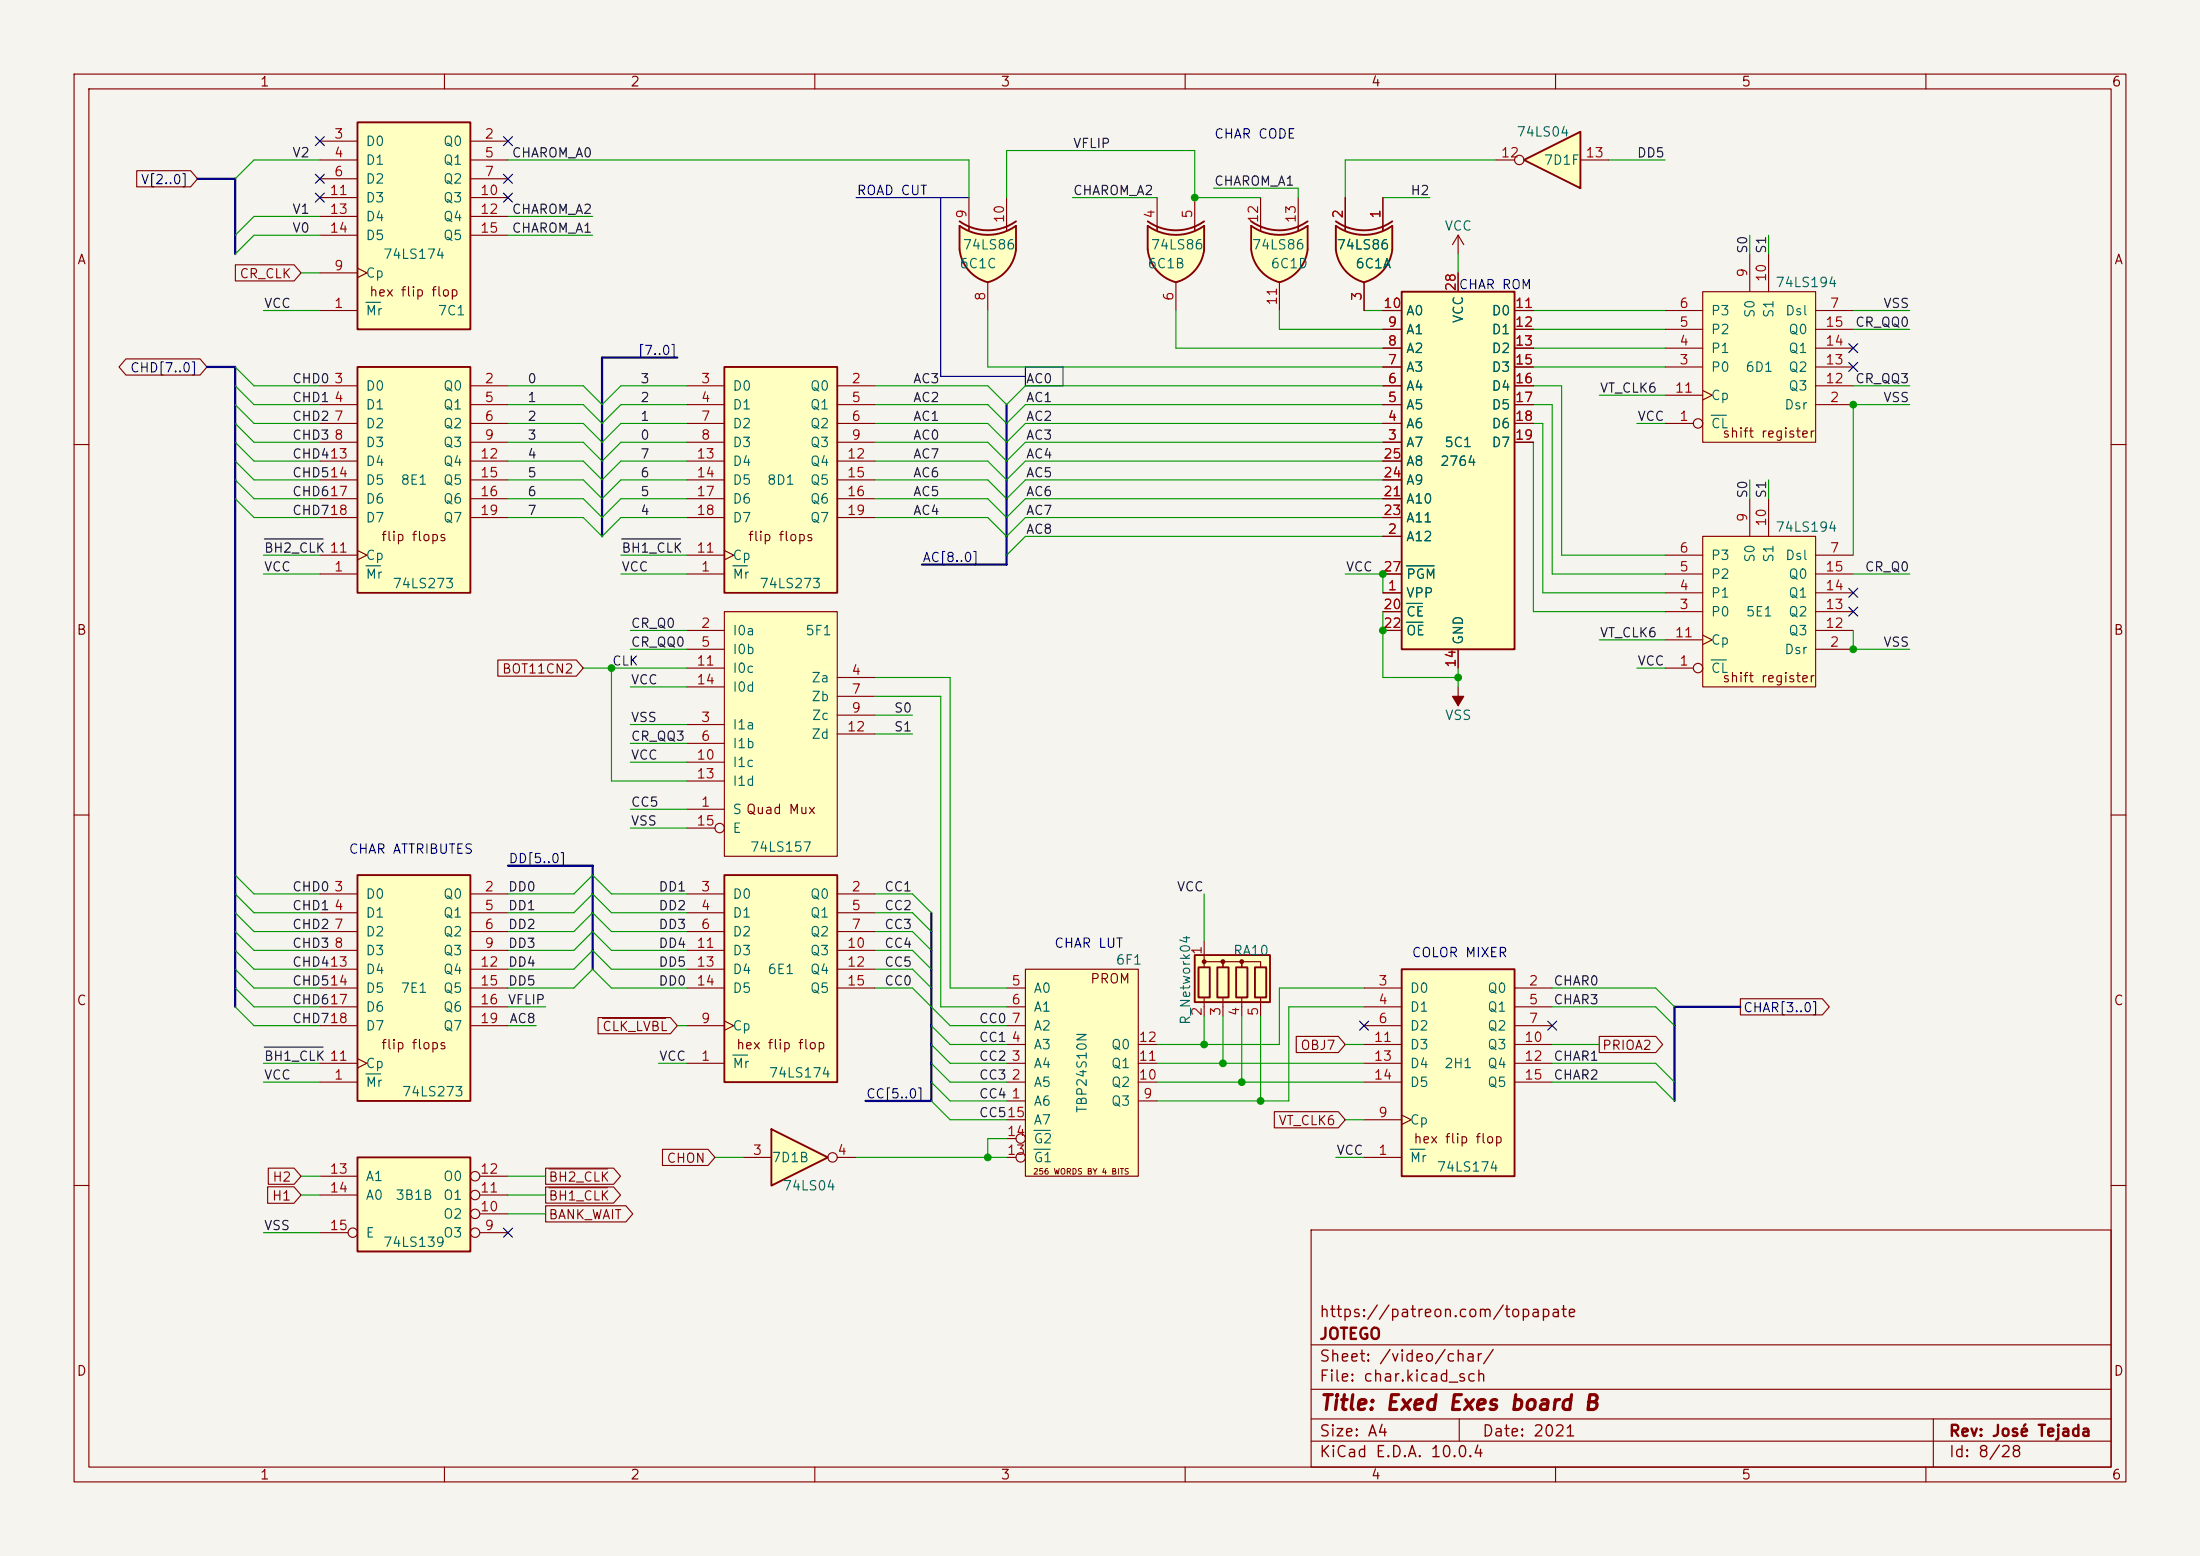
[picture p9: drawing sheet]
<svg xmlns="http://www.w3.org/2000/svg" width="297mm" height="210mm" viewBox="0 0 297 210" stroke-linecap="round" stroke-linejoin="round" font-family="sans-serif">
<path d="M0 0h297v210h-297z" fill="#f5f4ef" stroke="#f5f4ef" stroke-width=".14"/>
<g fill="none" stroke="#840000" stroke-width=".15">
<path d="M10 10h277v190h-277zM12 12h273v186h-273zM60 10v2M110 10v2M160 10v2M210 10v2M260 10v2M10 60h2M285 60h2M10 110h2M285 110h2M10 160h2"/>
<path d="M177 166h108v32h-108zM285 160h2M60 198v2M110 198v2M160 198v2M177 194.5h108M177 191.5h108M177 187.5h108M177 181.5h108M197 191.5v3M210 198v2M260 198v2"/>
<path d="M261 191.5v6.5"/>
</g>
<path d="M104.1 152.4l7.7 3.8-7.7 3.8z" fill="#ffffc2"/>
<path d="M104.1 152.4l7.7 3.8-7.7 3.8z" fill="none" stroke="#840000" stroke-width=".25"/>
<g fill="none" stroke="#840000" stroke-width=".15">
<path d="M100.3 156.2h3.8M113 156.2h2.6"/>
<circle cx="112.4" cy="156.2" r=".63"/>
</g>
<path d="M189.2 130.8h15.3v28h-15.3z" fill="#ffffc2"/>
<path d="M189.2 130.8h15.3v28h-15.3z" fill="none" stroke="#840000" stroke-width=".25"/>
<g fill="none" stroke="#840000" stroke-width=".15">
<path d="M184.1 133.4h5.1M184.1 135.9h5.1M184.1 138.4h5.1M204.5 133.4h5M204.5 135.9h5M204.5 138.4h5M184.1 156.2h5.1M184.1 151.1h5.1M184.1 141h5.1M184.1 143.5h5.1M184.1 146.1h5.1M189.2 150.5l1.3 .6-1.3 .7"/>
<path d="M204.5 141h5M204.5 143.5h5M204.5 146.1h5"/>
</g>
<path d="M190.4 155.1h2" fill="none" stroke="#006464" stroke-width=".15"/>
<path d="M229.9 39.4h15.2v20.3h-15.2z" fill="#ffffc2"/>
<g fill="none" stroke="#840000" stroke-width=".15">
<path d="M229.9 39.4h15.2v20.3h-15.2zM236.2 34.3v5.1M238.8 34.3v5.1M224.8 57.2h3.8M224.8 49.5h5.1M224.8 47h5.1M224.8 44.5h5.1M224.8 41.9h5.1M224.8 53.3h5.1M229.9 52.7l1.2 .6-1.2 .7M245.1 54.6h5.1M245.1 49.5h5.1"/>
<path d="M245.1 47h5.1M245.1 44.5h5.1M245.1 41.9h5.1M245.1 52.1h5.1"/>
<circle cx="229.2" cy="57.1" r=".63"/>
</g>
<path d="M231 56h2.1" fill="none" stroke="#006464" stroke-width=".15"/>
<path d="M97.8 49.5h15.2v30.5h-15.2z" fill="#ffffc2"/>
<path d="M97.8 49.5h15.2v30.5h-15.2z" fill="none" stroke="#840000" stroke-width=".25"/>
<g fill="none" stroke="#840000" stroke-width=".15">
<path d="M92.7 52.1h5.1M92.7 54.6h5.1M92.7 57.2h5.1M92.7 59.7h5.1M113 52.1h5.1M113 54.6h5.1M113 57.2h5.1M113 59.7h5.1M92.7 77.5h5.1M92.7 74.9h5.1M92.7 62.2h5.1M92.7 64.8h5.1"/>
<path d="M92.7 67.3h5.1M92.7 69.9h5.1M97.8 74.3l1.3 .6-1.3 .7M113 62.2h5.1M113 64.8h5.1M113 67.3h5.1M113 69.9h5.1"/>
</g>
<path d="M98.9 76.4h2" fill="none" stroke="#006464" stroke-width=".15"/>
<path d="M180.3 30.5v3.2M188 30.5v3.2" fill="none" stroke="#ffffc2" stroke-width=".14"/>
<g fill="#ffffc2" stroke="#ffffc2" stroke-width=".14">
<path d="M180.3 33.7l5.2-.6-1.4 5a5.2 5.2 0 0 1-3.8-4.4z"/>
<path d="M182.9 33.1l5.1 .6a5.1 5.1 0 0 1-3.9 4.4z"/>
</g>
<path d="M180.3 30.5a6.7 6.7 0 0 0 7.7 0v3.2h-7.7z" fill="#ffffc2"/>
<path d="M180.3 29.9a6.6 6.6 0 0 0 7.7 0M180.3 33.7v-3.2a6.6 6.6 0 0 0 7.7 0v3.2M188 33.7a5.2 5.2 0 0 1-3.9 4.4 5.2 5.2 0 0 1-3.8-4.4" fill="none" stroke="#840000" stroke-width=".25"/>
<path d="M181.6 26.7v4.4M184.1 38.1v3.8M186.7 26.7v4.4M196.8 31.8l-.7 1.2M196.8 31.8l.8 1.2M196.8 31.8v2.5" fill="none" stroke="#840000" stroke-width=".15"/>
<path d="M229.9 72.4h15.2v20.3h-15.2z" fill="#ffffc2"/>
<g fill="none" stroke="#840000" stroke-width=".15">
<path d="M224.8 77.5h5.1M224.8 74.9h5.1M229.9 72.4h15.2v20.3h-15.2zM236.2 67.3v5.1M238.8 67.3v5.1M245.1 77.5h5.1M245.1 74.9h5.1M224.8 90.2h3.8M224.8 82.6h5.1M224.8 80h5.1M224.8 86.4h5.1M229.9 85.7l1.2 .7-1.2 .6"/>
<path d="M245.1 87.6h5.1M245.1 82.6h5.1M245.1 80h5.1M245.1 85.1h5.1"/>
<circle cx="229.2" cy="90.2" r=".63"/>
</g>
<path d="M231 89.1h2.1" fill="none" stroke="#006464" stroke-width=".15"/>
<path d="M161.3 128.9h10.1v6.4h-10.1z" fill="#ffffc2"/>
<path d="M161.3 128.9h10.1v6.4h-10.1zM161.8 130.6h1.5v4h-1.5zM164.3 130.6h1.6v4h-1.6zM166.9 130.6h1.5v4h-1.5zM169.4 130.6h1.5v4h-1.5z" fill="none" stroke="#840000" stroke-width=".25"/>
<g fill="#840000" stroke="#840000" stroke-width=".15">
<circle cx="162.6" cy="129.8" r=".25"/>
<circle cx="165.1" cy="129.8" r=".25"/>
<circle cx="167.6" cy="129.8" r=".25"/>
</g>
<path d="M162.6 130.6v-.8h2.5v.8v-.8h2.5v.8v-.8h2.6v.8M162.6 127v2.5M162.6 134.6v2.6M165.1 134.6v2.6M167.6 134.6v2.6M170.2 134.6v2.6" fill="none" stroke="#840000" stroke-width=".15"/>
<path d="M48.3 16.5h15.2v28h-15.2z" fill="#ffffc2"/>
<path d="M48.3 16.5h15.2v28h-15.2z" fill="none" stroke="#840000" stroke-width=".25"/>
<g fill="none" stroke="#840000" stroke-width=".15">
<path d="M43.2 19.1h5.1M63.5 19.1h5.1M43.2 21.6h5.1M43.2 24.1h5.1M43.2 36.8h5.1M43.2 26.7h5.1M43.2 29.2h5.1M43.2 31.8h5.1M48.3 36.2l1.2 .6-1.2 .7M63.5 21.6h5.1M63.5 24.1h5.1M63.5 26.7h5.1"/>
<path d="M63.5 29.2h5.1M63.5 31.8h5.1M43.2 41.9h5.1"/>
</g>
<path d="M49.4 40.8h2" fill="none" stroke="#006464" stroke-width=".15"/>
<path d="M189.2 39.4h15.3v48.2h-15.3z" fill="#ffffc2"/>
<path d="M189.2 39.4h15.3v48.2h-15.3z" fill="none" stroke="#840000" stroke-width=".25"/>
<g fill="none" stroke="#840000" stroke-width=".15">
<path d="M196.8 36.8v2.6M186.7 59.7h2.5M186.7 57.2h2.5M186.7 54.6h2.5M186.7 52.1h2.5M186.7 49.5h2.5M186.7 47h2.5M186.7 44.5h2.5M186.7 41.9h2.5M204.5 59.7h2.5M204.5 57.2h2.5M204.5 54.6h2.5"/>
<path d="M204.5 52.1h2.5M204.5 49.5h2.5M204.5 47h2.5M204.5 44.5h2.5M204.5 41.9h2.5M186.7 72.4h2.5M186.7 67.3h2.5M186.7 69.9h2.5M186.7 64.8h2.5M186.7 62.2h2.5M186.7 77.5h2.5M186.7 80h2.5"/>
<path d="M186.7 82.6h2.5M186.7 85.1h2.5M196.8 87.6v2.6"/>
</g>
<path d="M189.9 76.4h3.7M189.9 81.4h2.1M189.9 84h2.2" fill="none" stroke="#006464" stroke-width=".15"/>
<path d="M97.8 118.1h15.2v28h-15.2z" fill="#ffffc2"/>
<path d="M97.8 118.1h15.2v28h-15.2z" fill="none" stroke="#840000" stroke-width=".25"/>
<g fill="none" stroke="#840000" stroke-width=".15">
<path d="M92.7 120.7h5.1M92.7 123.2h5.1M92.7 125.7h5.1M92.7 138.4h5.1M92.7 128.3h5.1M92.7 130.8h5.1M92.7 133.4h5.1M97.8 137.8l1.3 .6-1.3 .7M113 120.7h5.1M113 123.2h5.1M113 125.7h5.1M113 128.3h5.1"/>
<path d="M113 130.8h5.1M113 133.4h5.1M92.7 143.5h5.1"/>
</g>
<path d="M98.9 142.4h2" fill="none" stroke="#006464" stroke-width=".15"/>
<path d="M97.8 82.6h15.2v33h-15.2z" fill="#ffffc2"/>
<g fill="none" stroke="#840000" stroke-width=".15">
<path d="M92.7 85.1h5.1M92.7 97.8h5.1M92.7 87.6h5.1M92.7 90.2h5.1M92.7 92.7h5.1M97.8 82.6h15.2v33h-15.2zM113 91.4h5.1M113 94h5.1M113 96.5h5.1M113 99.1h5.1M92.7 109.2h5.1M92.7 100.3h5.1"/>
<path d="M92.7 102.9h5.1M92.7 105.4h5.1M92.7 111.8h3.8"/>
<circle cx="97.2" cy="111.8" r=".63"/>
</g>
<path d="M48.3 156.2h15.2v12.7h-15.2z" fill="#ffffc2"/>
<path d="M48.3 156.2h15.2v12.7h-15.2z" fill="none" stroke="#840000" stroke-width=".25"/>
<g fill="none" stroke="#840000" stroke-width=".15">
<path d="M43.2 158.8h5.1M64.8 158.8h3.8M43.2 166.4h3.8M43.2 161.3h5.1M64.8 166.4h3.8M64.8 163.8h3.8M64.8 161.3h3.8"/>
<circle cx="64.1" cy="158.7" r=".63"/>
<circle cx="47.6" cy="166.4" r=".63"/>
<circle cx="64.1" cy="163.8" r=".63"/>
<circle cx="64.1" cy="161.3" r=".63"/>
<circle cx="64.1" cy="166.4" r=".63"/>
</g>
<path d="M138.4 130.8h15.3v28h-15.3z" fill="#ffffc2"/>
<g fill="none" stroke="#840000" stroke-width=".15">
<path d="M135.9 133.4h2.5M135.9 135.9h2.5M135.9 138.4h2.5M138.4 130.8h15.3v28h-15.3zM135.9 148.6h2.5M135.9 146.1h2.5M135.9 143.5h2.5M135.9 141h2.5M135.9 156.2h1.3M135.9 153.7h1.3M135.9 151.1h2.5M153.7 148.6h2.5"/>
<path d="M153.7 146.1h2.5M153.7 143.5h2.5M153.7 141h2.5"/>
<circle cx="137.8" cy="153.7" r=".63"/>
<circle cx="137.8" cy="156.2" r=".63"/>
</g>
<path d="M139.6 155.1h2.2M139.6 152.6h2.2" fill="none" stroke="#006464" stroke-width=".15"/>
<path d="M129.5 30.5v3.2M137.2 30.5v3.2" fill="none" stroke="#ffffc2" stroke-width=".14"/>
<g fill="#ffffc2" stroke="#ffffc2" stroke-width=".14">
<path d="M132 33.1l5.2 .6a5.2 5.2 0 0 1-3.9 4.4z"/>
<path d="M129.5 33.7l5.1-.6-1.2 5a5.1 5.1 0 0 1-3.9-4.4z"/>
</g>
<path d="M129.5 30.5a6.6 6.6 0 0 0 7.7 0v3.2h-7.7z" fill="#ffffc2"/>
<path d="M129.5 29.9a6.6 6.6 0 0 0 7.7 0M129.5 33.7v-3.2a6.6 6.6 0 0 0 7.7 0v3.2M129.5 33.7a5.2 5.2 0 0 0 3.8 4.4 5.2 5.2 0 0 0 3.9-4.4" fill="none" stroke="#840000" stroke-width=".25"/>
<path d="M130.8 26.7v4.4M133.3 38.1v3.8M135.9 26.7v4.4" fill="none" stroke="#840000" stroke-width=".15"/>
<path d="M48.3 118.1h15.2v30.5h-15.2z" fill="#ffffc2"/>
<path d="M48.3 118.1h15.2v30.5h-15.2z" fill="none" stroke="#840000" stroke-width=".25"/>
<g fill="none" stroke="#840000" stroke-width=".15">
<path d="M43.2 120.7h5.1M43.2 123.2h5.1M43.2 125.7h5.1M43.2 128.3h5.1M43.2 130.8h5.1M43.2 133.4h5.1M43.2 135.9h5.1M43.2 138.4h5.1M63.5 120.7h5.1M63.5 123.2h5.1M63.5 125.7h5.1M63.5 128.3h5.1"/>
<path d="M63.5 130.8h5.1M63.5 133.4h5.1M63.5 135.9h5.1M63.5 138.4h5.1M43.2 146.1h5.1M43.2 143.5h5.1M48.3 142.9l1.2 .6-1.2 .6"/>
</g>
<path d="M49.4 144.9h2" fill="none" stroke="#006464" stroke-width=".15"/>
<path d="M154.9 30.5v3.2M162.6 30.5v3.2" fill="none" stroke="#ffffc2" stroke-width=".14"/>
<g fill="#ffffc2" stroke="#ffffc2" stroke-width=".14">
<path d="M157.4 33.1l5.2 .6a5.2 5.2 0 0 1-3.9 4.4z"/>
<path d="M154.9 33.7l5.1-.6-1.2 5a5.1 5.1 0 0 1-3.9-4.4z"/>
</g>
<path d="M154.9 30.5a6.6 6.6 0 0 0 7.7 0v3.2h-7.7z" fill="#ffffc2"/>
<path d="M154.9 29.9a6.6 6.6 0 0 0 7.7 0M154.9 33.7v-3.2a6.6 6.6 0 0 0 7.7 0v3.2M154.9 33.7a5.2 5.2 0 0 0 3.8 4.4 5.2 5.2 0 0 0 3.9-4.4" fill="none" stroke="#840000" stroke-width=".25"/>
<path d="M156.2 26.7v4.4M158.7 38.1v3.8M161.3 26.7v4.4" fill="none" stroke="#840000" stroke-width=".15"/>
<path d="M205.7 21.6l7.7-3.8v7.6z" fill="#ffffc2"/>
<path d="M205.7 21.6l7.7-3.8v7.6z" fill="none" stroke="#840000" stroke-width=".25"/>
<g fill="none" stroke="#840000" stroke-width=".15">
<path d="M201.9 21.6h2.6M213.4 21.6h3.8"/>
<circle cx="205.1" cy="21.6" r=".63"/>
</g>
<path d="M48.3 49.5h15.2v30.5h-15.2z" fill="#ffffc2"/>
<path d="M48.3 49.5h15.2v30.5h-15.2z" fill="none" stroke="#840000" stroke-width=".25"/>
<g fill="none" stroke="#840000" stroke-width=".15">
<path d="M43.2 52.1h5.1M43.2 54.6h5.1M43.2 57.2h5.1M43.2 59.7h5.1M63.5 52.1h5.1M63.5 54.6h5.1M63.5 57.2h5.1M63.5 59.7h5.1M43.2 77.5h5.1M43.2 74.9h5.1M43.2 62.2h5.1M43.2 64.8h5.1"/>
<path d="M43.2 67.3h5.1M43.2 69.9h5.1M48.3 74.3l1.2 .6-1.2 .7M63.5 62.2h5.1M63.5 64.8h5.1M63.5 67.3h5.1M63.5 69.9h5.1"/>
</g>
<path d="M49.4 76.4h2" fill="none" stroke="#006464" stroke-width=".15"/>
<path d="M168.9 30.5v3.2M176.5 30.5v3.2" fill="none" stroke="#ffffc2" stroke-width=".14"/>
<g fill="#ffffc2" stroke="#ffffc2" stroke-width=".14">
<path d="M171.4 33.1l5.1 .6a5.2 5.2 0 0 1-3.8 4.4z"/>
<path d="M168.9 33.7l5.1-.6-1.3 5a5.1 5.1 0 0 1-3.8-4.4z"/>
</g>
<path d="M168.9 30.5a6.6 6.6 0 0 0 7.6 0v3.2h-7.6z" fill="#ffffc2"/>
<path d="M168.9 29.9a6.6 6.6 0 0 0 7.6 0M168.9 33.7v-3.2a6.6 6.6 0 0 0 7.6 0v3.2M168.9 33.7a5.2 5.2 0 0 0 3.8 4.4 5.2 5.2 0 0 0 3.8-4.4" fill="none" stroke="#840000" stroke-width=".25"/>
<g fill="none" stroke="#840000" stroke-width=".15">
<path d="M18.5 23h7.2l1 1.1-1 1.1h-7.2zM31.8 35.7h7.9l.9 1.1-.9 1.1h-7.9zM170.2 26.7v4.4M172.7 38.1v3.8M175.3 26.7v4.4M181.6 26.7v4.4M184.1 38.1v3.8M186.7 26.7v4.4M196.8 36.8v2.6M17 48.4h10l.9 1.1-.9 1.1h-10l-.9-1.1zM186.7 59.7h2.5M186.7 57.2h2.5"/>
<path d="M186.7 54.6h2.5M186.7 52.1h2.5M186.7 49.5h2.5M186.7 47h2.5M186.7 44.5h2.5M186.7 41.9h2.5M204.5 59.7h2.5M204.5 57.2h2.5M204.5 54.6h2.5M204.5 52.1h2.5M204.5 49.5h2.5M204.5 47h2.5"/>
<path d="M204.5 44.5h2.5M204.5 41.9h2.5M186.7 72.4h2.5M186.7 67.3h2.5M186.7 69.9h2.5M186.7 64.8h2.5M186.7 62.2h2.5M186.7 77.5h2.5M67.2 89.1h10.6l.9 1.1-.9 1.1h-10.6zM186.7 80h2.5M186.7 82.6h2.5M186.7 85.1h2.5"/>
<path d="M196.8 87.6v2.6M196.8 92.7v2.6M80.7 137.3h9.8l.9 1.1-.9 1.1h-9.8zM81.3 137.4h8.6M175 139.9h5.7l.9 1.1-.9 1.1h-5.7zM215.9 139.9h7.6l1 1.1-1 1.1h-7.6zM234.9 134.8h11.1l1 1.1-1 1.1h-11.1zM36.2 157.7h3.5l.9 1.1-.9 1h-3.5zM73.7 157.7h9.1l1 1.1-1 1h-9.1zM74.1 157.8h7.9M89.4 155.1h6.2l.9 1.1-.9 1.1h-6.2zM172 150h8.7l.9 1.1-.9 1.1h-8.7z"/>
<path d="M36.1 160.2h3.6l.9 1.1-.9 1.1h-3.6zM73.7 162.7h10.8l.9 1.1-.9 1.1h-10.8zM73.7 160.2h9.1l1 1.1-1 1.1h-9.1zM74.1 160.3h7.9"/>
</g>
<path d="M196.1 94h1.5l-.8 1.3z" fill="#840000" stroke="#840000" stroke-width=".15"/>
<path d="M35.7 72.7h7.9M83.9 72.7h8M35.7 141.3h7.9" fill="none" stroke="#0f0f0f" stroke-width=".15"/>
<path d="M115.6 26.7h15.2M127 26.7v24.1h11.4M138.4 49.5h5.1v2.6h-5.1z" fill="none" stroke="#0000c2" stroke-width=".15"/>
<path d="M26.7 24.1h5v10.2M27.9 49.5h3.8v86.4M91.4 48.3h-10.1v24.1M135.9 54.6v21.6h-11.4M68.6 116.8h11.4v14M125.7 123.2v25.4h-8.9M234.9 135.9h-8.8v12.7" fill="none" stroke="#000084" stroke-width=".3"/>
<g fill="none" stroke="#009600" stroke-width=".15">
<path d="M40.6 36.8h2.6M43.2 21.6h-8.9l-2.6 2.5M43.2 31.8h-8.9l-2.6 2.5M43.2 29.2h-8.9l-2.6 2.6M68.6 21.6h62.2v5.1M68.6 31.8h11.4M68.6 29.2h11.4M135.9 26.7v-6.4h25.4v6.4h8.9M144.8 26.7h11.4M163.8 25.4h11.5v1.3M186.7 26.7h6.3M196.8 34.3v2.5"/>
<path d="M201.9 21.6h-20.3v5.1M217.2 21.6h7.6M236.2 31.8v2.5M238.8 31.8v2.5M31.7 54.6l2.6 2.6h8.9M31.7 52.1l2.6 2.5h8.9M31.7 49.5l2.6 2.6h8.9M31.7 57.2l2.6 2.5h8.9M31.7 59.7l2.6 2.5h8.9M35.6 41.9h7.6M68.6 57.2h10.1l2.6 2.5 2.5-2.5h8.9M68.6 54.6h10.1l2.6 2.6 2.5-2.6h8.9"/>
<path d="M68.6 52.1h10.1l2.6 2.5 2.5-2.5h8.9M68.6 59.7h10.1l2.6 2.5 2.5-2.5h8.9M118.1 57.2h15.2l2.6 2.5 2.5-2.5h48.3M118.1 54.6h15.2l2.6 2.6 2.5-2.6h48.3M118.1 52.1h15.2l2.6 2.5 2.5-2.5h48.3M118.1 59.7h15.2l2.6 2.5 2.5-2.5h48.3M133.3 41.9v7.6h53.4M158.7 41.9v5.1h28M172.7 41.9v2.6h14M184.1 41.9h2.6M207 57.2h1.3v22.8h16.5M207 54.6h2.5v22.9h15.3"/>
<path d="M207 52.1h3.8v22.8h14M207 41.9h17.8M207 49.5h17.8M207 47h17.8M207 44.5h17.8M207 59.7v22.9h17.8M215.9 53.3h8.9M221 57.2h3.8M250.2 52.1h7.6M250.2 41.9h7.6M250.2 44.5h7.6M257.8 54.6h-7.6v20.3"/>
<path d="M31.7 67.3l2.6 2.6h8.9M31.7 64.8l2.6 2.5h8.9M31.7 62.2l2.6 2.6h8.9M35.6 77.5h7.6M35.6 74.9h7.6M68.6 69.9h10.1l2.6 2.5 2.5-2.5h8.9M68.6 67.3h10.1l2.6 2.6 2.5-2.6h8.9M68.6 62.2h10.1l2.6 2.6 2.5-2.6h8.9M68.6 64.8h10.1l2.6 2.5 2.5-2.5h8.9M83.8 77.5h8.9M83.8 74.9h8.9M118.1 69.9h15.2l2.6 2.5 2.5-2.5h48.3"/>
<path d="M118.1 67.3h15.2l2.6 2.6 2.5-2.6h48.3M118.1 62.2h15.2l2.6 2.6 2.5-2.6h48.3M118.1 64.8h15.2l2.6 2.5 2.5-2.5h48.3M181.6 77.5h5.1v2.5M186.7 72.4h-48.3l-2.5 2.5M236.2 64.8v2.5M238.8 64.8v2.5M250.2 77.5h7.6M78.7 90.2h14M82.5 90.2v15.2h10.2M85.1 92.7h7.6M85.1 87.6h7.6"/>
<path d="M85.1 97.8h7.6M85.1 85.1h7.6M118.1 94h8.9v41.9h8.9M118.1 91.4h10.2v42h7.6M118.1 99.1h5.1M118.1 96.5h5.1M186.7 82.6v8.8h10.1M196.8 90.2v2.5M215.9 86.4h8.9M221 90.2h3.8M250.2 85.1v2.5h7.6M31.7 118.1l2.6 2.6h8.9"/>
<path d="M85.1 111.8h7.6M85.1 109.2h7.6M85.1 100.3h7.6M85.1 102.9h7.6M31.7 135.9l2.6 2.5h8.9M31.7 133.4l2.6 2.5h8.9M31.7 130.8l2.6 2.6h8.9M31.7 125.7l2.6 2.6h8.9M31.7 128.3l2.6 2.5h8.9M31.7 123.2l2.6 2.5h8.9M31.7 120.7l2.6 2.5h8.9M68.6 138.4h3.8"/>
<path d="M68.6 135.9h5.1M68.6 133.4h8.9l2.5-2.6 2.5 2.6h10.2M68.6 128.3h8.9l2.5-2.6 2.5 2.6h10.2M68.6 130.8h8.9l2.5-2.5 2.5 2.5h10.2M68.6 120.7h8.9l2.5-2.6 2.5 2.6h10.2M68.6 125.7h8.9l2.5-2.5 2.5 2.5h10.2M68.6 123.2h8.9l2.5-2.5 2.5 2.5h10.2M91.4 138.4h1.3M118.1 133.4h5.1l5.1 5h7.6M118.1 128.3h5.1l2.5 2.5M118.1 130.8h5.1l2.5 2.6M118.1 120.7h5.1l2.5 2.5"/>
<path d="M118.1 125.7h5.1l2.5 2.6M118.1 123.2h5.1l2.5 2.5M125.7 138.4l2.6 2.6h7.6M162.6 120.7v6.3M162.6 137.2v3.8M165.1 137.2v6.3M167.6 137.2v8.9M170.2 137.2v11.4M184.1 133.4h-11.4v7.6h-16.5M184.1 135.9h-10.1v12.7h-17.8M209.5 135.9h14l2.6 2.5M209.5 133.4h14l2.6 2.5"/>
<path d="M35.6 146.1h7.6M35.6 143.5h7.6M40.6 158.8h2.6M68.6 158.8h5.1M88.9 143.5h3.8M96.5 156.2h3.8M115.6 156.2h20.3M125.7 143.5l2.6 2.6h7.6M125.7 141l2.6 2.5h7.6M125.7 148.6l2.6 2.5h7.6M125.7 146.1l2.6 2.5h7.6M135.9 153.7h-2.6v2.5"/>
<path d="M156.2 146.1h27.9M156.2 143.5h27.9M180.3 156.2h3.8M181.6 141h2.5M181.6 151.1h2.5M209.5 146.1h14l2.6 2.5M209.5 143.5h14l2.6 2.6M209.5 141h6.4M35.6 166.4h7.6M40.6 161.3h2.6M68.6 163.8h5.1M68.6 161.3h5.1"/>
</g>
<g fill="none" stroke="#000084" stroke-width=".15">
<path d="M42.6 18.4l1.2 1.3M43.8 18.4l-1.2 1.3M68 18.4l1.2 1.3M69.2 18.4l-1.2 1.3M42.6 23.5l1.2 1.2M42.6 26.1l1.2 1.2M43.8 23.5l-1.2 1.2M43.8 26.1l-1.2 1.2M68 26.1l1.2 1.2M68 23.5l1.2 1.2M69.2 26.1l-1.2 1.2M69.2 23.5l-1.2 1.2"/>
<path d="M249.6 46.4l1.2 1.2M249.6 48.9l1.2 1.2M250.8 46.4l-1.2 1.2M250.8 48.9l-1.2 1.2M249.6 79.4l1.2 1.2M250.8 79.4l-1.2 1.2M249.6 81.9l1.2 1.3M250.8 81.9l-1.2 1.3M183.5 137.8l1.3 1.2M184.8 137.8l-1.3 1.2M208.9 137.8l1.3 1.2M210.2 137.8l-1.3 1.2"/>
<path d="M68 165.8l1.2 1.2M69.2 165.8l-1.2 1.2"/>
</g>
<path d="M189.9 76.4h3.7M189.9 81.4h2.1M189.9 84h2.2" fill="none" stroke="#006464" stroke-width=".15"/>
<g fill="#009600" stroke="#009600" stroke-width=".14">
<circle cx="186.7" cy="85.1" r=".46"/>
<circle cx="186.7" cy="77.5" r=".46"/>
<circle cx="196.8" cy="91.4" r=".46"/>
<circle cx="250.2" cy="54.6" r=".46"/>
<circle cx="250.2" cy="87.6" r=".46"/>
<circle cx="162.6" cy="141" r=".46"/>
<circle cx="165.1" cy="143.5" r=".46"/>
<circle cx="167.6" cy="146.1" r=".46"/>
<circle cx="170.2" cy="148.6" r=".46"/>
<circle cx="161.3" cy="26.7" r=".46"/>
<circle cx="133.3" cy="156.2" r=".46"/>
<circle cx="82.5" cy="90.2" r=".46"/>
</g>
<text font-size="2" fill="#840000" x="178" y="190.8">Title: Exed Exes board B</text>
<g font-size="1.5" fill="#840000">
<text x="178" y="178.2">https://patreon.com/topapate</text>
<text x="178" y="184.2">Sheet: /video/char/</text>
<text x="178" y="181.2">JOTEGO</text>
<text x="178" y="186.9">File: char.kicad_sch</text>
<text x="178" y="197.1">KiCad E.D.A. 10.0.4</text>
<text x="178" y="194.3">Size: A4</text>
<text x="200" y="194.3">Date: 2021</text>
<text x="263" y="194.3">Rev: José Tejada</text>
<text x="263" y="197.1">Id: 8/28</text>
</g>
<g font-size="1.3" fill="#840000">
<text x="35" y="12">1</text>
<text x="85" y="12">2</text>
<text x="135" y="12">3</text>
<text x="185" y="12">4</text>
<text x="235" y="12">5</text>
<text x="285" y="12">6</text>
<text x="10.3" y="36">A</text>
<text x="285.3" y="36">A</text>
<text x="49.8" y="40.3">hex flip flop</text>
<text x="232.4" y="59.4">shift register</text>
<text x="51.4" y="73.4">flip flops</text>
<text x="100.9" y="73.4">flip flops</text>
<text x="10.3" y="86">B</text>
<text x="285.3" y="86">B</text>
<text x="232.4" y="92.4">shift register</text>
<text x="10.3" y="136">C</text>
<text x="147.1" y="133.1">PROM</text>
<text x="285.3" y="136">C</text>
<text x="51.4" y="141.9">flip flops</text>
<text x="99.3" y="141.9">hex flip flop</text>
<text x="190.7" y="154.6">hex flip flop</text>
<text x="36.6" y="162.4">H1</text>
<text x="10.3" y="186">D</text>
<text x="285.3" y="186">D</text>
<text x="35" y="200">1</text>
<text x="85" y="200">2</text>
<text x="135" y="200">3</text>
<text x="185" y="200">4</text>
<text x="235" y="200">5</text>
<text x="285" y="200">6</text>
</g>
<g font-size="1.3" fill="#0f0f0f">
<text x="39.4" y="21.6">V2</text>
<text x="39.4" y="29.2">V1</text>
<text x="39.4" y="31.7">V0</text>
</g>
<g font-size="1.3" fill="#a90000">
<text x="45" y="19">3</text>
<text x="45" y="21.6">4</text>
<text x="65.3" y="19">2</text>
<text x="65.3" y="21.6">5</text>
<text x="202.5" y="21.6">12</text>
<text x="214" y="21.6">13</text>
<text x="44.4" y="26.6">11</text>
<text x="44.4" y="29.2">13</text>
<text x="45" y="24.1">6</text>
<text x="64.7" y="26.6">10</text>
<text x="64.7" y="29.2">12</text>
<text x="65.3" y="24.1">7</text>
<text x="130.8" y="29.6" transform="rotate(-90 130.8 29.6)">9</text>
<text x="156.2" y="29.6" transform="rotate(-90 156.2 29.6)">4</text>
<text x="161.3" y="29.6" transform="rotate(-90 161.3 29.6)">5</text>
<text x="181.6" y="29.6" transform="rotate(-90 181.6 29.6)">2</text>
<text x="186.7" y="29.6" transform="rotate(-90 186.7 29.6)">1</text>
<text x="44.4" y="31.7">14</text>
<text x="64.7" y="31.7">15</text>
<text x="135.9" y="30.2" transform="rotate(-90 135.9 30.2)">10</text>
<text x="170.2" y="30.2" transform="rotate(-90 170.2 30.2)">12</text>
<text x="175.2" y="30.2" transform="rotate(-90 175.2 30.2)">13</text>
<text x="45" y="41.9">1</text>
<text x="45" y="36.8">9</text>
<text x="133.3" y="40.7" transform="rotate(-90 133.3 40.7)">8</text>
<text x="158.7" y="40.7" transform="rotate(-90 158.7 40.7)">6</text>
<text x="172.7" y="41.3" transform="rotate(-90 172.7 41.3)">11</text>
<text x="184.1" y="40.7" transform="rotate(-90 184.1 40.7)">3</text>
<text x="186.6" y="41.9">10</text>
<text x="196.8" y="39.4" transform="rotate(-90 196.8 39.4)">28</text>
<text x="204.4" y="41.9">11</text>
<text x="226.6" y="41.9">6</text>
<text x="236.2" y="37.5" transform="rotate(-90 236.2 37.5)">9</text>
<text x="238.7" y="38.1" transform="rotate(-90 238.7 38.1)">10</text>
<text x="246.9" y="41.9">7</text>
<text x="187.3" y="47">8</text>
<text x="187.3" y="44.4">9</text>
<text x="204.4" y="44.4">12</text>
<text x="204.4" y="47">13</text>
<text x="226.6" y="47">4</text>
<text x="226.6" y="44.4">5</text>
<text x="246.3" y="47">14</text>
<text x="246.3" y="44.4">15</text>
<text x="45" y="52">3</text>
<text x="65.3" y="52">2</text>
<text x="94.5" y="52">3</text>
<text x="114.9" y="52">2</text>
<text x="187.3" y="52">6</text>
<text x="187.3" y="49.5">7</text>
<text x="204.4" y="49.5">15</text>
<text x="204.4" y="52">16</text>
<text x="226" y="53.3">11</text>
<text x="226.6" y="49.5">3</text>
<text x="246.3" y="52">12</text>
<text x="246.3" y="49.5">13</text>
<text x="45" y="54.6">4</text>
<text x="45" y="57.1">7</text>
<text x="45" y="59.7">8</text>
<text x="65.3" y="54.6">5</text>
<text x="65.3" y="57.1">6</text>
<text x="65.3" y="59.7">9</text>
<text x="94.5" y="54.6">4</text>
<text x="94.5" y="57.1">7</text>
<text x="94.5" y="59.7">8</text>
<text x="114.9" y="54.6">5</text>
<text x="114.9" y="57.1">6</text>
<text x="114.9" y="59.7">9</text>
<text x="187.3" y="59.7">3</text>
<text x="187.3" y="57.1">4</text>
<text x="187.3" y="54.6">5</text>
<text x="204.4" y="54.6">17</text>
<text x="204.4" y="57.1">18</text>
<text x="204.4" y="59.7">19</text>
<text x="226.6" y="57.1">1</text>
<text x="246.9" y="54.6">2</text>
<text x="64.7" y="62.2">12</text>
<text x="64.7" y="64.7">15</text>
<text x="93.9" y="62.2">13</text>
<text x="93.9" y="64.7">14</text>
<text x="114.3" y="62.2">12</text>
<text x="114.3" y="64.7">15</text>
<text x="186.6" y="64.7">24</text>
<text x="186.6" y="62.2">25</text>
<text x="64.7" y="67.3">16</text>
<text x="64.7" y="69.8">19</text>
<text x="93.9" y="67.3">17</text>
<text x="93.9" y="69.8">18</text>
<text x="114.3" y="67.3">16</text>
<text x="114.3" y="69.8">19</text>
<text x="186.6" y="67.3">21</text>
<text x="186.6" y="69.8">23</text>
<text x="236.2" y="70.6" transform="rotate(-90 236.2 70.6)">9</text>
<text x="238.7" y="71.2" transform="rotate(-90 238.7 71.2)">10</text>
<text x="45" y="77.4">1</text>
<text x="93.9" y="74.9">11</text>
<text x="94.5" y="77.4">1</text>
<text x="186.6" y="77.4">27</text>
<text x="187.3" y="72.4">2</text>
<text x="226.6" y="77.4">5</text>
<text x="226.6" y="74.9">6</text>
<text x="246.3" y="77.4">15</text>
<text x="246.9" y="74.9">7</text>
<text x="186.6" y="82.5">20</text>
<text x="187.3" y="80">1</text>
<text x="226.6" y="82.5">3</text>
<text x="226.6" y="80">4</text>
<text x="246.3" y="82.5">13</text>
<text x="246.3" y="80">14</text>
<text x="94.5" y="85.1">2</text>
<text x="94.5" y="87.6">5</text>
<text x="186.6" y="85.1">22</text>
<text x="226" y="86.3">11</text>
<text x="246.3" y="85.1">12</text>
<text x="246.9" y="87.6">2</text>
<text x="93.9" y="90.1">11</text>
<text x="93.9" y="92.7">14</text>
<text x="114.9" y="91.4">4</text>
<text x="114.9" y="94">7</text>
<text x="196.8" y="90.2" transform="rotate(-90 196.8 90.2)">14</text>
<text x="226.6" y="90.1">1</text>
<text x="94.5" y="97.8">3</text>
<text x="94.5" y="100.3">6</text>
<text x="114.3" y="99">12</text>
<text x="114.9" y="96.5">9</text>
<text x="93.9" y="102.8">10</text>
<text x="93.9" y="105.4">13</text>
<text x="93.9" y="111.7">15</text>
<text x="94.5" y="109.2">1</text>
<text x="45" y="120.6">3</text>
<text x="45" y="123.2">4</text>
<text x="45" y="125.7">7</text>
<text x="65.3" y="120.6">2</text>
<text x="65.3" y="123.2">5</text>
<text x="65.3" y="125.7">6</text>
<text x="94.5" y="120.6">3</text>
<text x="94.5" y="123.2">4</text>
<text x="94.5" y="125.7">6</text>
<text x="114.9" y="120.6">2</text>
<text x="114.9" y="123.2">5</text>
<text x="114.9" y="125.7">7</text>
<text x="45" y="128.2">8</text>
<text x="64.7" y="130.8">12</text>
<text x="65.3" y="128.2">9</text>
<text x="93.9" y="128.2">11</text>
<text x="93.9" y="130.8">13</text>
<text x="114.3" y="128.2">10</text>
<text x="114.3" y="130.8">12</text>
<text x="162.5" y="129" transform="rotate(-90 162.5 129)">1</text>
<text x="64.7" y="133.3">15</text>
<text x="64.7" y="135.9">16</text>
<text x="93.9" y="133.3">14</text>
<text x="114.3" y="133.3">15</text>
<text x="136.5" y="133.3">5</text>
<text x="136.5" y="135.9">6</text>
<text x="162.5" y="137.2" transform="rotate(-90 162.5 137.2)">2</text>
<text x="165.1" y="137.2" transform="rotate(-90 165.1 137.2)">3</text>
<text x="167.6" y="137.2" transform="rotate(-90 167.6 137.2)">4</text>
<text x="170.2" y="137.2" transform="rotate(-90 170.2 137.2)">5</text>
<text x="186" y="133.3">3</text>
<text x="186" y="135.9">4</text>
<text x="206.3" y="133.3">2</text>
<text x="206.3" y="135.9">5</text>
<text x="64.7" y="138.4">19</text>
<text x="94.5" y="143.5">1</text>
<text x="94.5" y="138.4">9</text>
<text x="136.5" y="143.5">3</text>
<text x="136.5" y="140.9">4</text>
<text x="136.5" y="138.4">7</text>
<text x="153.6" y="143.5">11</text>
<text x="153.6" y="140.9">12</text>
<text x="185.4" y="140.9">11</text>
<text x="185.4" y="143.5">13</text>
<text x="186" y="138.4">6</text>
<text x="205.7" y="140.9">10</text>
<text x="205.7" y="143.5">12</text>
<text x="206.3" y="138.4">7</text>
<text x="45" y="146">1</text>
<text x="136.5" y="148.6">1</text>
<text x="136.5" y="146">2</text>
<text x="153.6" y="146">10</text>
<text x="154.2" y="148.6">9</text>
<text x="185.4" y="146">14</text>
<text x="205.7" y="146">15</text>
<text x="135.8" y="153.6">14</text>
<text x="186" y="151.1">9</text>
<text x="44.4" y="158.7">13</text>
<text x="44.4" y="161.3">14</text>
<text x="64.7" y="161.3">11</text>
<text x="64.7" y="158.7">12</text>
<text x="101.5" y="156.2">3</text>
<text x="113" y="156.2">4</text>
<text x="135.8" y="156.2">13</text>
<text x="186" y="156.2">1</text>
<text x="44.4" y="166.3">15</text>
<text x="64.7" y="163.8">10</text>
<text x="65.3" y="166.3">9</text>
</g>
<g font-size="1.3" fill="#006464">
<text x="49.3" y="20">D0</text>
<text x="49.3" y="22.6">D1</text>
<text x="59.7" y="20">Q0</text>
<text x="59.7" y="22.6">Q1</text>
<text x="204.6" y="18.8">74LS04</text>
<text x="208.3" y="22.6">7D1F</text>
<text x="49.3" y="25.1">D2</text>
<text x="49.3" y="27.6">D3</text>
<text x="59.7" y="25.1">Q2</text>
<text x="59.7" y="27.6">Q3</text>
<text x="49.3" y="30.2">D4</text>
<text x="49.3" y="32.7">D5</text>
<text x="51.6" y="35.3">74LS174</text>
<text x="59.7" y="30.2">Q4</text>
<text x="59.7" y="32.7">Q5</text>
<text x="129.9" y="34">74LS86</text>
<text x="155.3" y="34">74LS86</text>
<text x="168.9" y="34">74LS86</text>
<text x="180.3" y="34">74LS86</text>
<text x="194.9" y="31.5">VCC</text>
<text x="49.3" y="37.8">Cp</text>
<text x="129.4" y="36.5">6C1C</text>
<text x="154.8" y="36.5">6C1B</text>
<text x="171.5" y="36.5">6C1D</text>
<text x="182.9" y="36.5">6C1A</text>
<text x="239.6" y="39.1">74LS194</text>
<text x="49.3" y="42.9">Mr</text>
<text x="59" y="42.9">7C1</text>
<text x="189.7" y="48">A2</text>
<text x="189.7" y="45.4">A1</text>
<text x="189.7" y="42.9">A0</text>
<text x="197.8" y="43.7" transform="rotate(-90 197.8 43.7)">VCC</text>
<text x="201.3" y="42.9">D0</text>
<text x="201.3" y="45.4">D1</text>
<text x="201.3" y="48">D2</text>
<text x="230.9" y="48">P1</text>
<text x="230.9" y="45.4">P2</text>
<text x="230.9" y="42.9">P3</text>
<text x="237.2" y="43" transform="rotate(-90 237.2 43)">S0</text>
<text x="239.7" y="43" transform="rotate(-90 239.7 43)">S1</text>
<text x="240.9" y="42.9">Dsl</text>
<text x="241.4" y="48">Q1</text>
<text x="241.4" y="45.4">Q0</text>
<text x="49.3" y="53">D0</text>
<text x="59.7" y="53">Q0</text>
<text x="98.8" y="53">D0</text>
<text x="109.3" y="53">Q0</text>
<text x="189.7" y="53">A4</text>
<text x="189.7" y="50.5">A3</text>
<text x="201.3" y="50.5">D3</text>
<text x="201.3" y="53">D4</text>
<text x="230.9" y="50.5">P0</text>
<text x="235.5" y="50.5">6D1</text>
<text x="241.4" y="53">Q3</text>
<text x="241.4" y="50.5">Q2</text>
<text x="49.3" y="55.6">D1</text>
<text x="49.3" y="58.1">D2</text>
<text x="59.7" y="55.6">Q1</text>
<text x="59.7" y="58.1">Q2</text>
<text x="98.8" y="55.6">D1</text>
<text x="98.8" y="58.1">D2</text>
<text x="109.3" y="55.6">Q1</text>
<text x="109.3" y="58.1">Q2</text>
<text x="189.7" y="58.1">A6</text>
<text x="189.7" y="55.6">A5</text>
<text x="201.3" y="55.6">D5</text>
<text x="201.3" y="58.1">D6</text>
<text x="230.9" y="58.1">CL</text>
<text x="230.9" y="54.3">Cp</text>
<text x="240.8" y="55.6">Dsr</text>
<text x="49.3" y="60.7">D3</text>
<text x="49.3" y="63.2">D4</text>
<text x="49.3" y="65.7">D5</text>
<text x="54" y="65.7">8E1</text>
<text x="59.7" y="60.7">Q3</text>
<text x="59.7" y="63.2">Q4</text>
<text x="59.7" y="65.7">Q5</text>
<text x="98.8" y="60.7">D3</text>
<text x="98.8" y="63.2">D4</text>
<text x="98.8" y="65.7">D5</text>
<text x="103.5" y="65.7">8D1</text>
<text x="109.3" y="60.7">Q3</text>
<text x="109.3" y="63.2">Q4</text>
<text x="109.3" y="65.7">Q5</text>
<text x="189.7" y="60.7">A7</text>
<text x="189.7" y="65.7">A9</text>
<text x="189.7" y="63.2">A8</text>
<text x="194.3" y="63.2">2764</text>
<text x="194.9" y="60.7">5C1</text>
<text x="201.3" y="60.7">D7</text>
<text x="49.3" y="68.3">D6</text>
<text x="49.3" y="70.8">D7</text>
<text x="59.7" y="68.3">Q6</text>
<text x="59.7" y="70.8">Q7</text>
<text x="98.8" y="68.3">D6</text>
<text x="98.8" y="70.8">D7</text>
<text x="109.3" y="68.3">Q6</text>
<text x="109.3" y="70.8">Q7</text>
<text x="189.7" y="68.3">A10</text>
<text x="189.7" y="70.8">A11</text>
<text x="49.3" y="75.9">Cp</text>
<text x="98.8" y="75.9">Cp</text>
<text x="189.7" y="73.4">A12</text>
<text x="230.9" y="75.9">P3</text>
<text x="237.2" y="76" transform="rotate(-90 237.2 76)">S0</text>
<text x="239.6" y="72.1">74LS194</text>
<text x="239.7" y="76" transform="rotate(-90 239.7 76)">S1</text>
<text x="240.9" y="75.9">Dsl</text>
<text x="49.3" y="78.4">Mr</text>
<text x="52.9" y="79.7">74LS273</text>
<text x="98.8" y="78.4">Mr</text>
<text x="102.4" y="79.7">74LS273</text>
<text x="189.7" y="81">VPP</text>
<text x="189.7" y="83.5">CE</text>
<text x="189.7" y="78.4">PGM</text>
<text x="230.9" y="83.5">P0</text>
<text x="230.9" y="81">P1</text>
<text x="230.9" y="78.4">P2</text>
<text x="235.6" y="83.5">5E1</text>
<text x="241.4" y="83.5">Q2</text>
<text x="241.4" y="81">Q1</text>
<text x="241.4" y="78.4">Q0</text>
<text x="98.8" y="86.1">I0a</text>
<text x="98.8" y="88.6">I0b</text>
<text x="108.6" y="86.1">5F1</text>
<text x="189.7" y="86.1">OE</text>
<text x="197.8" y="87.1" transform="rotate(-90 197.8 87.1)">GND</text>
<text x="230.9" y="87.3">Cp</text>
<text x="240.8" y="88.6">Dsr</text>
<text x="241.4" y="86.1">Q3</text>
<text x="98.8" y="91.1">I0c</text>
<text x="98.8" y="93.7">I0d</text>
<text x="109.5" y="92.4">Za</text>
<text x="109.5" y="95">Zb</text>
<text x="230.9" y="91.1">CL</text>
<text x="98.8" y="98.8">I1a</text>
<text x="98.8" y="101.3">I1b</text>
<text x="109.5" y="100">Zd</text>
<text x="109.5" y="97.5">Zc</text>
<text x="195" y="97.5">VSS</text>
<text x="98.8" y="103.8">I1c</text>
<text x="98.8" y="106.4">I1d</text>
<text x="98.8" y="110.2">S Quad Mux</text>
<text x="98.8" y="112.7">E</text>
<text x="101.2" y="115.3">74LS157</text>
<text x="49.3" y="121.6">D0</text>
<text x="49.3" y="124.2">D1</text>
<text x="59.7" y="121.6">Q0</text>
<text x="59.7" y="124.2">Q1</text>
<text x="98.8" y="121.6">D0</text>
<text x="98.8" y="124.2">D1</text>
<text x="109.3" y="121.6">Q0</text>
<text x="109.3" y="124.2">Q1</text>
<text x="49.3" y="126.7">D2</text>
<text x="49.3" y="129.2">D3</text>
<text x="49.3" y="131.8">D4</text>
<text x="59.7" y="126.7">Q2</text>
<text x="59.7" y="129.2">Q3</text>
<text x="59.7" y="131.8">Q4</text>
<text x="98.8" y="126.7">D2</text>
<text x="98.8" y="129.2">D3</text>
<text x="98.8" y="131.8">D4</text>
<text x="103.5" y="131.8">6E1</text>
<text x="109.3" y="126.7">Q2</text>
<text x="109.3" y="129.2">Q3</text>
<text x="109.3" y="131.8">Q4</text>
<text x="150.5" y="130.5">6F1</text>
<text x="166.4" y="129.2">RA10</text>
<text x="49.3" y="134.3">D5</text>
<text x="49.3" y="136.9">D6</text>
<text x="54" y="134.3">7E1</text>
<text x="59.7" y="134.3">Q5</text>
<text x="59.7" y="136.9">Q6</text>
<text x="98.8" y="134.3">D5</text>
<text x="109.3" y="134.3">Q5</text>
<text x="139.4" y="134.3">A0</text>
<text x="139.4" y="136.9">A1</text>
<text x="190.2" y="134.3">D0</text>
<text x="190.2" y="136.9">D1</text>
<text x="200.7" y="134.3">Q0</text>
<text x="200.7" y="136.9">Q1</text>
<text x="49.3" y="139.4">D7</text>
<text x="59.7" y="139.4">Q7</text>
<text x="98.8" y="139.4">Cp</text>
<text x="139.4" y="141.9">A3</text>
<text x="139.4" y="139.4">A2</text>
<text x="149.9" y="141.9">Q0</text>
<text x="161" y="138.4" transform="rotate(-90 161 138.4)">R_Network04</text>
<text x="190.2" y="139.4">D2</text>
<text x="190.2" y="141.9">D3</text>
<text x="200.7" y="139.4">Q2</text>
<text x="200.7" y="141.9">Q3</text>
<text x="49.3" y="147">Mr</text>
<text x="49.3" y="144.5">Cp</text>
<text x="54.2" y="148.3">74LS273</text>
<text x="98.8" y="144.5">Mr</text>
<text x="103.7" y="145.8">74LS174</text>
<text x="139.4" y="149.6">A6</text>
<text x="139.4" y="147">A5</text>
<text x="139.4" y="144.5">A4</text>
<text x="149.9" y="149.6">Q3</text>
<text x="149.9" y="147">Q2</text>
<text x="149.9" y="144.5">Q1</text>
<text x="190.2" y="144.5">D4</text>
<text x="190.2" y="147">D5</text>
<text x="194.9" y="144.5">2H1</text>
<text x="200.7" y="144.5">Q4</text>
<text x="200.7" y="147">Q5</text>
<text x="139.4" y="154.6">G2</text>
<text x="139.4" y="152.1">A7</text>
<text x="147" y="150.3" transform="rotate(-90 147 150.3)">TBP24S10N</text>
<text x="190.2" y="152.1">Cp</text>
<text x="49.3" y="159.7">A1</text>
<text x="59.7" y="159.7">O0</text>
<text x="104.1" y="157.2">7D1B</text>
<text x="105.6" y="161">74LS04</text>
<text x="139.4" y="157.2">G1</text>
<text x="190.2" y="157.2">Mr</text>
<text x="193.9" y="158.5">74LS174</text>
<text x="49.3" y="162.3">A0</text>
<text x="49.3" y="167.3">E</text>
<text x="53.3" y="162.3">3B1B</text>
<text x="59.7" y="167.3">O3</text>
<text x="59.7" y="164.8">O2</text>
<text x="59.7" y="162.3">O1</text>
<text x="51.6" y="168.6">74LS139</text>
</g>
<g font-size="1.3" fill="#0000c2">
<text x="163.8" y="19">CHAR CODE</text>
<text x="115.6" y="26.6">ROAD CUT</text>
<text x="47" y="115.5">CHAR ATTRIBUTES</text>
<text x="142.2" y="128.2">CHAR LUT</text>
<text x="190.5" y="129.5">COLOR MIXER</text>
</g>
<g font-size="1.2" fill="#0f0f0f">
<text x="69" y="21.6">CHAROM_A0</text>
<text x="144.8" y="20.3">VFLIP</text>
<text x="220.9" y="21.6">DD5</text>
<text x="69" y="29.2">CHAROM_A2</text>
<text x="144.8" y="26.6">CHAROM_A2</text>
<text x="163.8" y="25.4">CHAROM_A1</text>
<text x="190.3" y="26.6">H2</text>
<text x="69" y="31.7">CHAROM_A1</text>
<text x="236.2" y="34.3" transform="rotate(-90 236.2 34.3)">S0</text>
<text x="238.7" y="34.3" transform="rotate(-90 238.7 34.3)">S1</text>
<text x="35.6" y="41.9">VCC</text>
<text x="254.2" y="41.9">VSS</text>
<text x="250.4" y="44.4">CR_QQ0</text>
<text x="39.4" y="52">CHD0</text>
<text x="71.1" y="52">0</text>
<text x="86.4" y="52">3</text>
<text x="123.2" y="52">AC3</text>
<text x="138.4" y="52">AC0</text>
<text x="215.9" y="53.3">VT_CLK6</text>
<text x="250.4" y="52">CR_QQ3</text>
<text x="39.4" y="54.6">CHD1</text>
<text x="39.4" y="57.1">CHD2</text>
<text x="39.4" y="59.7">CHD3</text>
<text x="71.1" y="59.7">3</text>
<text x="71.1" y="57.1">2</text>
<text x="71.1" y="54.6">1</text>
<text x="86.4" y="54.6">2</text>
<text x="86.4" y="59.7">0</text>
<text x="86.4" y="57.1">1</text>
<text x="123.2" y="59.7">AC0</text>
<text x="123.2" y="54.6">AC2</text>
<text x="123.2" y="57.1">AC1</text>
<text x="138.4" y="59.7">AC3</text>
<text x="138.4" y="54.6">AC1</text>
<text x="138.4" y="57.1">AC2</text>
<text x="221" y="57.1">VCC</text>
<text x="254.2" y="54.6">VSS</text>
<text x="39.4" y="62.2">CHD413</text>
<text x="39.4" y="64.7">CHD514</text>
<text x="71.1" y="62.2">4</text>
<text x="71.1" y="64.7">5</text>
<text x="86.4" y="64.7">6</text>
<text x="86.4" y="62.2">7</text>
<text x="123.2" y="64.7">AC6</text>
<text x="123.2" y="62.2">AC7</text>
<text x="138.4" y="62.2">AC4</text>
<text x="138.4" y="64.7">AC5</text>
<text x="39.4" y="69.8">CHD718</text>
<text x="39.4" y="67.3">CHD617</text>
<text x="71.1" y="69.8">7</text>
<text x="71.1" y="67.3">6</text>
<text x="86.4" y="67.3">5</text>
<text x="86.4" y="69.8">4</text>
<text x="123.2" y="69.8">AC4</text>
<text x="123.2" y="67.3">AC5</text>
<text x="138.4" y="69.8">AC7</text>
<text x="138.4" y="67.3">AC6</text>
<text x="236.2" y="67.3" transform="rotate(-90 236.2 67.3)">S0</text>
<text x="238.7" y="67.3" transform="rotate(-90 238.7 67.3)">S1</text>
<text x="35.6" y="74.9">BH2_CLK 11</text>
<text x="35.6" y="77.4">VCC</text>
<text x="83.8" y="74.9">BH1_CLK</text>
<text x="83.8" y="77.4">VCC</text>
<text x="138.4" y="72.4">AC8</text>
<text x="181.6" y="77.4">VCC</text>
<text x="251.7" y="77.4">CR_Q0</text>
<text x="85.1" y="85.1">CR_Q0</text>
<text x="85.1" y="87.6">CR_QQ0</text>
<text x="215.9" y="86.3">VT_CLK6</text>
<text x="254.2" y="87.6">VSS</text>
<text x="85.1" y="92.7">VCC</text>
<text x="221" y="90.1">VCC</text>
<text x="85.1" y="97.8">VSS</text>
<text x="85.1" y="100.3">CR_QQ3</text>
<text x="120.6" y="96.5">S0</text>
<text x="120.6" y="99">S1</text>
<text x="85.1" y="102.8">VCC</text>
<text x="85.1" y="109.2">CC5</text>
<text x="85.1" y="111.7">VSS</text>
<text x="39.4" y="120.6">CHD0</text>
<text x="39.4" y="123.2">CHD1</text>
<text x="39.4" y="125.7">CHD2</text>
<text x="68.5" y="120.6">DD0</text>
<text x="68.5" y="123.2">DD1</text>
<text x="68.5" y="125.7">DD2</text>
<text x="88.8" y="123.2">DD2</text>
<text x="88.8" y="125.7">DD3</text>
<text x="88.8" y="120.6">DD1</text>
<text x="119.3" y="123.2">CC2</text>
<text x="119.3" y="125.7">CC3</text>
<text x="119.3" y="120.6">CC1</text>
<text x="158.8" y="120.6">VCC</text>
<text x="39.4" y="128.2">CHD3</text>
<text x="39.4" y="130.8">CHD413</text>
<text x="68.5" y="128.2">DD3</text>
<text x="68.5" y="130.8">DD4</text>
<text x="88.8" y="128.2">DD4</text>
<text x="88.8" y="130.8">DD5</text>
<text x="119.3" y="128.2">CC4</text>
<text x="119.3" y="130.8">CC5</text>
<text x="39.4" y="133.3">CHD514</text>
<text x="39.4" y="135.9">CHD617</text>
<text x="68.5" y="135.9">VFLIP</text>
<text x="68.5" y="133.3">DD5</text>
<text x="88.8" y="133.3">DD0</text>
<text x="119.3" y="133.3">CC0</text>
<text x="209.6" y="135.9">CHAR3</text>
<text x="209.6" y="133.3">CHAR0</text>
<text x="35.6" y="143.5">BH1_CLK 11</text>
<text x="39.4" y="138.4">CHD718</text>
<text x="68.7" y="138.4">AC8</text>
<text x="88.9" y="143.5">VCC</text>
<text x="132.1" y="138.4">CC0</text>
<text x="132.1" y="140.9">CC1</text>
<text x="132.1" y="143.5">CC2</text>
<text x="209.6" y="143.5">CHAR1</text>
<text x="35.6" y="146">VCC</text>
<text x="132.1" y="148.6">CC4</text>
<text x="132.1" y="146">CC3</text>
<text x="209.6" y="146">CHAR2</text>
<text x="132.1" y="151.1">CC515</text>
<text x="180.3" y="156.2">VCC</text>
<text x="35.6" y="166.3">VSS</text>
</g>
<g font-size="1.2" fill="#000084">
<text x="18.9" y="25.2">V[2..0]</text>
<text x="17.5" y="50.6">CHD[7..0]</text>
<text x="86" y="48.2">[7..0]</text>
<text x="124.5" y="76.2">AC[8..0]</text>
<text x="68.6" y="116.8">DD[5..0]</text>
<text x="235.3" y="136.9">CHAR[3..0]</text>
<text x="116.8" y="148.6">CC[5..0]</text>
</g>
<g font-size="1.2" fill="#840000">
<text x="32.3" y="37.9">CR_CLK</text>
<text x="67.7" y="91.2">BOT11CN2</text>
<text x="81.2" y="139.5">CLK_LVBL</text>
<text x="175.5" y="142">OBJ7</text>
<text x="216.2" y="142">PRIOA2</text>
<text x="172.5" y="152.2">VT_CLK6</text>
<text x="36.7" y="159.8">H2</text>
<text x="74" y="159.8">BH2_CLK</text>
<text x="89.9" y="157.3">CHON</text>
<text x="74" y="164.9">BANK_WAIT</text>
<text x="74" y="162.3">BH1_CLK</text>
</g>
<g font-size="1.2" fill="#0000c2">
<text x="196.8" y="39.3">CHAR ROM</text>
<text x="82.5" y="90.1">CLK</text>
</g>
<text font-size=".8" fill="#840000" x="139.4" y="158.7">256 WORDS BY 4 BITS</text>
</svg>
